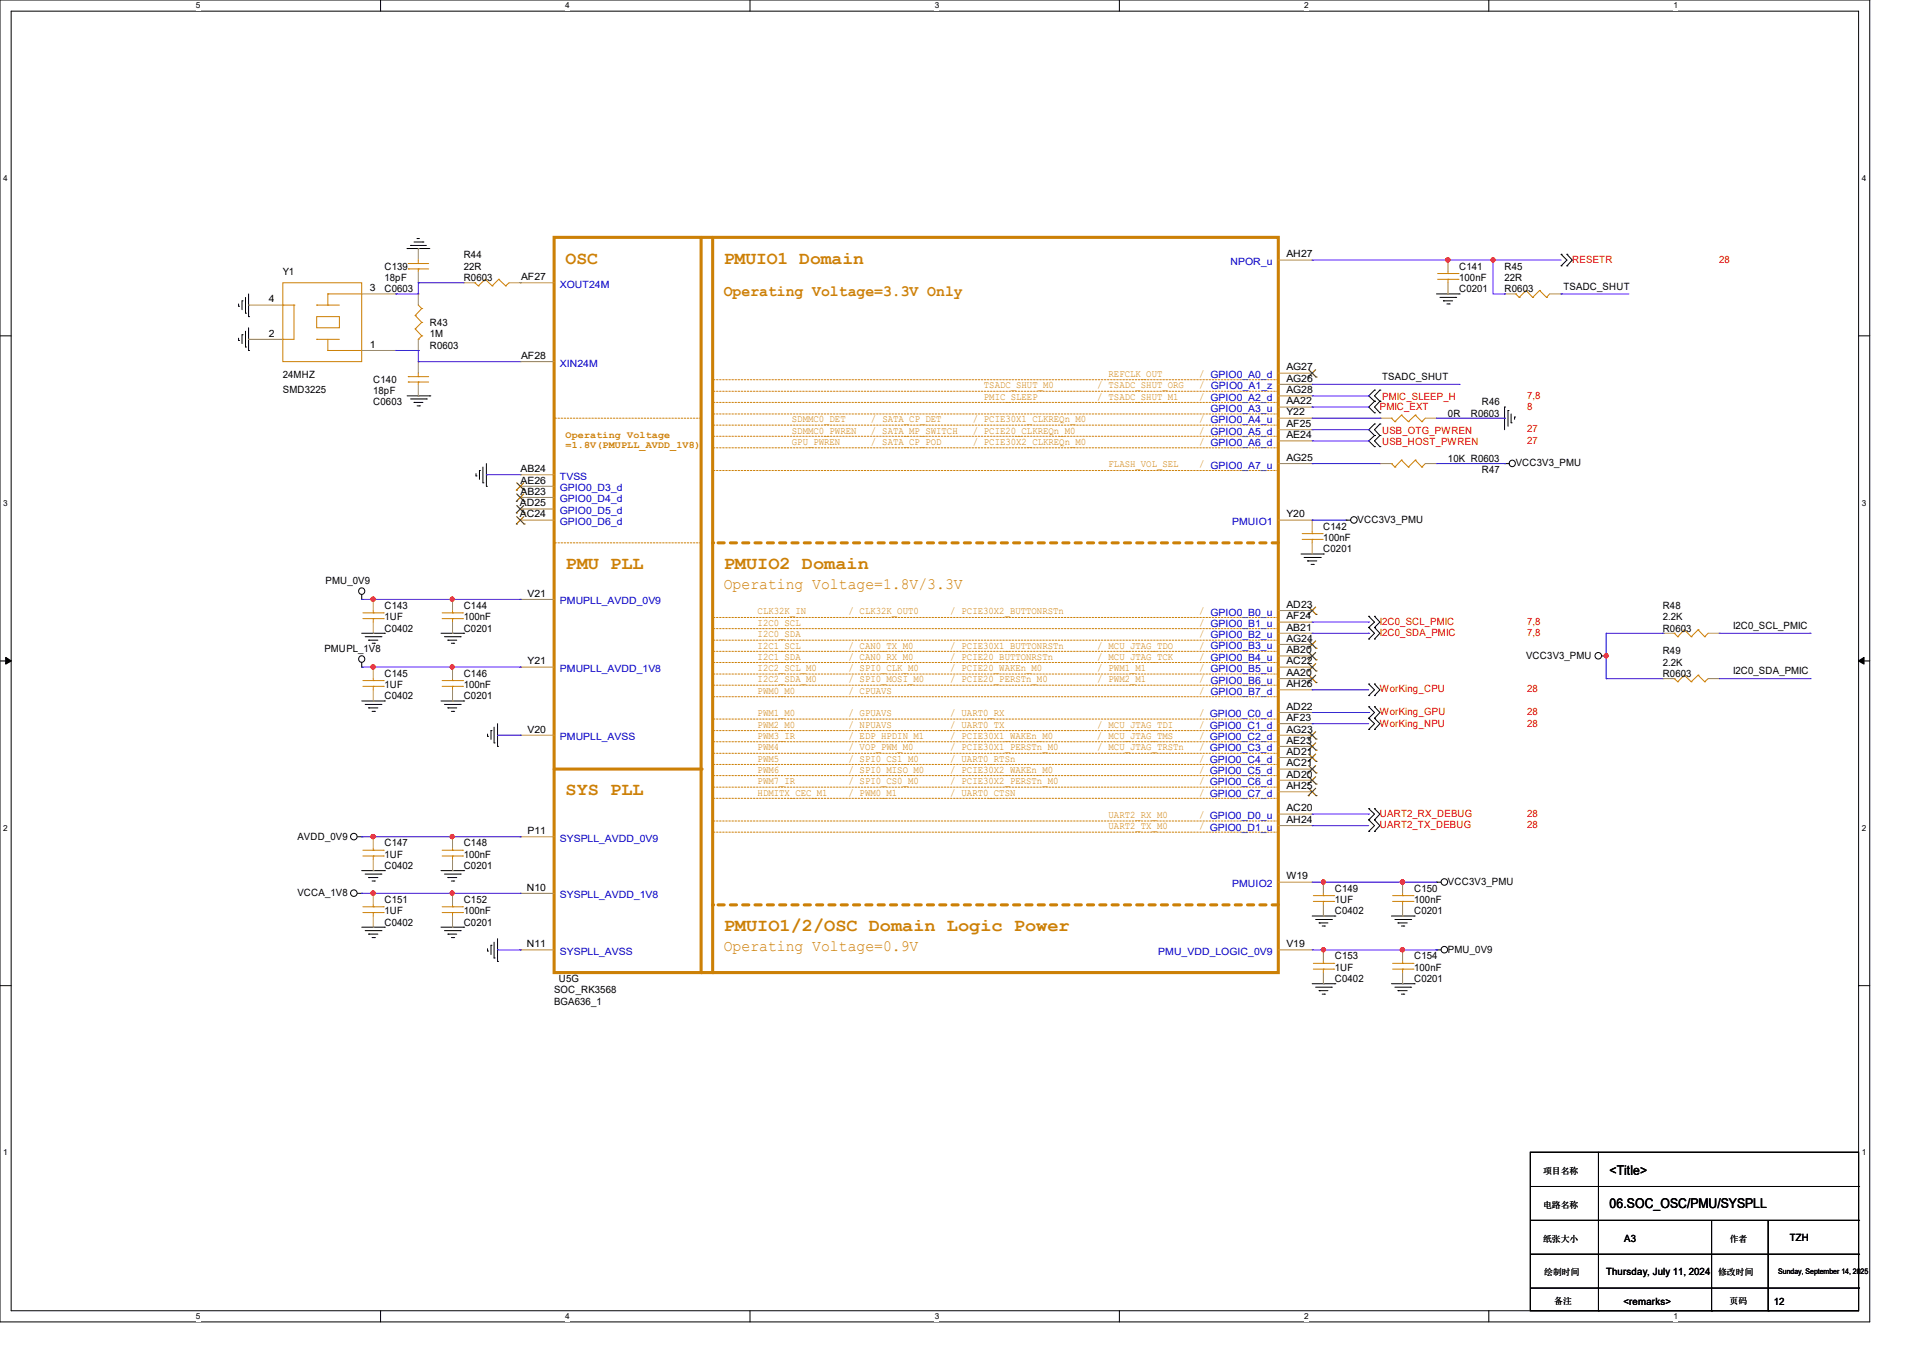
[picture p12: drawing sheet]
<svg xmlns="http://www.w3.org/2000/svg" width="210mm" height="148mm" viewBox="0 0 210 148" stroke-linecap="round" stroke-linejoin="round" font-family="sans-serif">
<path d="M0 0h205.7v145.5h-205.7zM1.2 1.2h203.3v143h-203.3z" fill="none" stroke="#000" stroke-width=".11"/>
<g fill="#fff">
<path d="M21.5 .1h.6v1h-.6z"/>
<path d="M21.5 144.4h.6v1h-.6z"/>
</g>
<path d="M41.9 0v1.2M41.9 144.2v1.3" fill="none" stroke="#000" stroke-width=".11"/>
<g fill="#fff">
<path d="M62.2 .1h.5v1h-.5z"/>
<path d="M62.2 144.4h.5v1h-.5z"/>
</g>
<path d="M82.5 0v1.2M82.5 144.2v1.3" fill="none" stroke="#000" stroke-width=".11"/>
<g fill="#fff">
<path d="M102.8 .1h.5v1h-.5z"/>
<path d="M102.8 144.4h.5v1h-.5z"/>
</g>
<path d="M123.1 0v1.2M123.1 144.2v1.3" fill="none" stroke="#000" stroke-width=".11"/>
<g fill="#fff">
<path d="M143.5 .1h.5v1h-.5z"/>
<path d="M143.5 144.4h.5v1h-.5z"/>
</g>
<path d="M163.8 0v1.2M163.8 144.2v1.3" fill="none" stroke="#000" stroke-width=".11"/>
<g fill="#fff">
<path d="M184.1 .1h.5v1h-.5z"/>
<path d="M184.1 144.4h.5v1h-.5z"/>
<path d="M.3 19.1h.5v1h-.5z"/>
<path d="M204.8 19.1h.5v1h-.5z"/>
<path d="M.3 54.8h.5v1h-.5z"/>
<path d="M204.8 54.8h.5v1h-.5z"/>
</g>
<path d="M0 37h1.2M204.5 37h1.2" fill="none" stroke="#000" stroke-width=".11"/>
<g fill="#fff">
<path d="M.3 90.6h.5v1h-.5z"/>
<path d="M204.8 90.6h.5v1h-.5z"/>
</g>
<path d="M0 72.7h1.2M204.5 72.7h1.2" fill="none" stroke="#000" stroke-width=".11"/>
<path d="M.6 72.3l.6 .4-.6 .4zM204.5 72.7l.6-.4v.8z" fill="#000" stroke="#000" stroke-width=".13"/>
<g fill="#fff">
<path d="M.3 126.3h.5v1h-.5z"/>
<path d="M204.8 126.3h.5v1h-.5z"/>
</g>
<g fill="none" stroke="#000" stroke-width=".11">
<path d="M26.2 37.5h.1M26.2 33.7h.1M26.2 33.4v.3M26.2 37.2v.3M26.6 36.8h.1M26.6 33.1h.1M26.6 33.1v1M26.6 36.8v1M27 38.2h.1M27 34.5h.1M27 32.7v1.8M27 36.4v1.8"/>
<path d="M27.3 38.6h.1M27.3 34.8h.1M27.3 32.3v2.5M27.3 36.1v2.5M44.8 27.3h.1M44.8 27.3h2.5M45.2 27h.1M45.2 27h1.7M45.6 26.6h.9M45.9 26.2h.1M45.9 26.2h.2M46.5 26.6h.1"/>
<path d="M158 32.3h2.5M158.4 32.7h1.7M158.8 33.1h.1M158.8 33.1h1M159.2 33.4h.2M159.4 33.4h.1M160.1 32.7h.1M160.5 32.3h.1M171.7 29.3h.1M171.7 28h.1M171.7 28l.7 .6-.7 .7M172.4 29.3h.1"/>
<path d="M172.4 28h.1M172.4 28l.6 .6-.6 .7M44.8 43.6h2.5M45.2 43.9h1.7M45.6 44.3h.1M45.6 44.3h.9M45.9 44.7h.2M46.1 44.7h.1M46.9 43.9h.1M47.3 43.6h.1M52.4 52.4h.1M52.4 52.1v.3"/>
<path d="M52.7 51.8h.1M52.7 51.8v.9M53.1 53.1h.1M53.1 51.4v1.7M53.5 53.5h.1M53.5 51v2.5M148.1 57.2h.1M148.1 57.2h.5M151.2 44.2h.1M151.2 45.4h.1M151.2 42.9h.1M151.2 46.7h.1"/>
<path d="M151.2 47.9h.1M151.2 49.1h.1M151.2 44.2l-.6 .6 .6 .6M151.2 42.9l-.6 .7 .6 .6M151.2 46.7l-.6 .6 .6 .6M151.2 47.9l-.6 .6 .6 .6M151.8 45.4h.1M151.8 44.2h.1M151.8 42.9h.1M151.8 47.9h.1M151.8 46.7h.1M151.8 49.1h.1"/>
<path d="M151.8 44.2l-.6 .6 .6 .6M151.8 42.9l-.6 .7 .6 .6M151.8 46.7l-.6 .6 .6 .6M151.8 47.9l-.6 .6 .6 .6M165.5 44.8h.1M165.5 51h.1M165.5 44.8v2.5M165.5 51h.5M165.9 45.2h.1M165.9 45.2v1.7M166.2 46.5h.1M166.2 45.6v.9"/>
<path d="M166.6 45.9h.1M166.6 45.9v.2M39.8 66h.1M39.8 73.4h.1M39.8 77.1h2.5M39.8 69.7h2.5M39.8 65.4v.6M39.8 72.9v.5M40.2 77.5h1.7M40.2 70.1h1.7M40.6 77.9h.1M40.6 70.4h.1"/>
<path d="M40.6 77.9h1M40.6 70.4h1M40.9 78.3h.3M40.9 70.8h.3M41.2 78.3h.1M41.2 70.8h.1M41.9 77.5h.1M41.9 70.1h.1M42.3 77.1h.1M42.3 69.7h.1M48.5 77.1h2.5M48.5 69.7h2.5"/>
<path d="M48.9 77.5h1.7M48.9 70.1h1.7M49.3 77.9h.1M49.3 70.4h.1M49.3 77.9h.9M49.3 70.4h.9M49.7 78.3h.2M49.7 70.8h.2M49.9 78.3h.1M49.9 70.8h.1M50.6 77.5h.1M50.6 70.1h.1"/>
<path d="M51 77.1h.1M51 69.7h.1M54.7 79.6v2.5M143.1 61h2.5M143.5 61.3h1.7M143.8 61.7h.1M143.8 61.7h1.1M144.2 62.1h.3M144.5 62.1h.1M145.2 61.3h.1M145.6 61h.1M150.6 69h.1"/>
<path d="M150.6 67.8h.1M150.6 70.3h.1M150.6 75.3h.1M150.6 76.5h.1M150.6 79h.1M150.6 77.8h.1M150.6 67.8l.6 .7-.6 .5M150.6 69l.6 .7-.6 .6M150.6 75.3l.6 .6-.6 .6M150.6 77.8l.6 .6-.6 .6M150.6 79l.6 .6-.6 .7M151.2 69h.1"/>
<path d="M151.2 67.8h.1M151.2 70.3h.1M151.2 75.3h.1M151.2 76.5h.1M151.2 79h.1M151.2 77.8h.1M151.2 67.8l.6 .7-.6 .5M151.2 69l.6 .7-.6 .6M151.2 75.3l.6 .6-.6 .6M151.2 77.8l.6 .6-.6 .6M151.2 79l.6 .6-.6 .7M176.2 72.2h.5"/>
<path d="M176.7 72.2h.1M39.3 92.1h.5M39.3 98.3h.5M39.8 92.1h.1M39.8 98.3h.1M39.8 95.8h2.5M40.2 96.2h1.7M40.6 96.6h.1M40.6 96.6h1M40.9 96.9h.3M41.2 96.9h.1M41.9 96.2h.1"/>
<path d="M42.3 95.8h.1M48.5 95.8h2.5M48.9 96.2h1.7M49.3 96.6h.1M49.3 96.6h.9M49.7 96.9h.2M49.9 96.9h.1M50.6 96.2h.1M51 95.8h.1M53.6 81h.1M53.6 80.8v.2M54 80.4h.1"/>
<path d="M54 80.4v1M54.4 81.7h.1M54.4 80v1.7M54.7 82.1h.1M150.6 80.3h.1M150.6 90.2h.1M150.6 89h.1M150.6 91.5h.1M150.6 89l.6 .6-.6 .6M150.6 90.2l.6 .6-.6 .7M151.2 80.3h.1M151.2 90.2h.1"/>
<path d="M151.2 89h.1M151.2 91.5h.1M151.2 89l.6 .6-.6 .6M151.2 90.2l.6 .6-.6 .7M158 97.1h.1M158 97.1h.5M0 108.5h1.2M39.8 102h2.5M40.2 102.4h1.7M40.6 102.8h.1M40.6 102.8h1M40.9 103.2h.3"/>
<path d="M41.2 103.2h.1M41.9 102.4h.1M42.3 102h.1M48.5 102h2.5M48.9 102.4h1.7M49.3 102.8h.1M49.3 102.8h.9M49.7 103.2h.2M49.9 103.2h.1M50.6 102.4h.1M51 102h.1M53.6 104.6h.1"/>
<path d="M53.6 104.4v.2M54 104h.1M54 104v1M54.4 105.4h.1M54.4 103.7v1.7M54.7 105.8h.1M54.7 103.3v2.5M144.4 100.8h2.5M144.4 108.2h2.5M144.7 101.2h1.8M144.7 108.6h1.8M145.1 101.6h.1"/>
<path d="M145.1 109h.1M145.1 101.6h1M145.1 109h1M145.5 101.9h.2M145.5 109.4h.2M145.7 101.9h.1M145.7 109.4h.1M146.5 101.2h.1M146.5 108.6h.1M146.9 100.8h.1M146.9 108.2h.1M153.1 100.8h2.5"/>
<path d="M153.1 108.2h2.5M153.5 101.2h1.7M153.5 108.6h1.7M153.8 101.6h.1M153.8 109h.1M153.8 101.6h1M153.8 109h1M154.2 101.9h.2M154.2 109.4h.2M154.4 101.9h.1M154.4 109.4h.1M155.2 101.2h.1"/>
<path d="M155.2 108.6h.1M155.6 100.8h.1M155.6 108.2h.1M158 104.5h.1M158 104.5h.5M204.5 108.5h1.2M168.4 126.8h36.1v17.4h-36.1zM168.4 138h36.1M168.4 134.3h36.1M168.4 130.6h36.1M175.9 126.8v17.4M188.3 134.3v9.9"/>
<path d="M194.5 134.3v9.9M204.5 138h.1M204.5 134.3h.1M204.5 130.6h.1M168.4 141.7h36.1M175.9 144.2h.1M188.3 144.2h.1M194.5 144.2h.1M204.5 141.7h.1"/>
<circle cx="148.9" cy="57.2" r=".36"/>
<circle cx="166.4" cy="51" r=".35"/>
<circle cx="39.8" cy="65" r=".35"/>
<circle cx="39.8" cy="72.5" r=".35"/>
<circle cx="175.8" cy="72.2" r=".36"/>
<circle cx="38.9" cy="98.3" r=".36"/>
<circle cx="38.9" cy="92.1" r=".36"/>
<circle cx="158.9" cy="97" r=".36"/>
<circle cx="158.9" cy="104.5" r=".36"/>
</g>
<g fill="none" stroke="#cc8006" stroke-width=".11">
<path d="M52.2 31.1h.1M52.2 31.1l.4 .4M52.6 31.5h.1M53.4 30.7h.1M53.4 30.7l.7 .8M53.4 30.7l-.8 .8M54.1 31.5h.1M54.9 30.7h.1M54.9 30.7l.7 .8M54.9 30.7l-.8 .8M55.6 31.5h.1M56 31.1l-.4 .4"/>
<path d="M158.2 30.7h2.2M158.2 30.1h2.2M159.3 30.1h.1M159.3 30.7h.1M159.3 29.8v.3M159.3 30.7v.4M160.4 30.7h.1M160.4 30.1h.1M166.8 32.3h.1M166.8 32.3l.3 .4M167.1 32.7h.1M167.9 32h.1"/>
<path d="M167.9 32l.7 .7M167.9 32l-.8 .7M168.6 32.7h.1M169.4 32h.1M169.4 32l.7 .7M169.4 32l-.8 .7M170.1 32.7h.1M170.5 32.3l-.4 .4M153.1 46h.1M153.1 46l.4 .4M153.5 46.4h.1M154.2 45.7h.1"/>
<path d="M154.2 45.7l-.7 .7M154.2 45.7l.7 .7M154.9 46.4h.1M155.7 45.7h.1M155.7 45.7l.7 .7M155.7 45.7l-.8 .7M156.4 46.4h.1M156.8 46l-.4 .4M39.9 75.5h2.3M39.9 74.9h2.3M41.1 74.9h.1M41.1 75.5h.1"/>
<path d="M41.1 74.7v.2M41.1 75.5v.4M42.2 75.5h.1M42.2 74.9h.1M48.6 75.5h2.3M48.6 74.9h2.3M49.8 74.9h.1M49.8 75.5h.1M49.8 74.7v.2M49.8 75.5v.4M50.9 75.5h.1M50.9 74.9h.1"/>
<path d="M184.2 74.7h.1M184.2 74.7l.4 .3M184.6 75h.1M185.3 74.3h.1M185.3 74.3l.8 .7M185.3 74.3l-.7 .7M186.1 75h.1M186.8 74.3h.1M186.8 74.3l.7 .7M186.8 74.3l-.7 .7M187.5 75h.1M187.9 74.7l-.4 .3"/>
<path d="M39.9 94.2h2.3M39.9 93.6h2.3M39.9 99.8h2.3M41.1 93.6h.1M41.1 94.2h.1M41.1 99.8h.1M41.1 93.3v.3M41.1 94.2v.4M41.1 99.6v.2M42.2 94.2h.1M42.2 93.6h.1M42.2 99.8h.1"/>
<path d="M48.6 94.2h2.3M48.6 93.6h2.3M49.8 93.6h.1M49.8 94.2h.1M49.8 93.3v.3M49.8 94.2v.4M50.9 94.2h.1M50.9 93.6h.1M144.5 99.2h2.2M144.5 98.6h2.2M145.6 98.6h.1M145.6 99.2h.1"/>
<path d="M145.6 98.3v.3M145.6 99.2v.4M146.7 99.2h.1M146.7 98.6h.1M153.2 99.2h2.2M153.2 98.6h2.2M154.3 98.6h.1M154.3 99.2h.1M154.3 98.3v.3M154.3 99.2v.4M155.4 99.2h.1M155.4 98.6h.1"/>
<path d="M39.9 100.4h2.3M41.1 100.4h.1M41.1 100.4v.4M42.2 100.4h.1M144.5 106.6h2.2M144.5 106h2.2M145.6 106h.1M145.6 106.6h.1M145.6 105.8v.2M145.6 106.6v.4M146.7 106.6h.1M146.7 106h.1"/>
<path d="M153.2 106.6h2.2M153.2 106h2.2M154.3 106h.1M154.3 106.6h.1M154.3 105.8v.2M154.3 106.6v.4M155.4 106.6h.1M155.4 106h.1"/>
</g>
<g fill="none" stroke="#a84" stroke-width=".11">
<path d="M51 31.1h.1M51 31.1h1.2M56 31.1h1.2M57.2 31.1h.1M159.3 28.6h.1M159.3 32.3h.1M159.3 28.6v1.2M159.3 31.1v1.2M165.5 32.3h.1M165.5 32.3h1.3M170.5 32.3h1.2M171.7 32.3h.1"/>
<path d="M151.8 46h.1M151.8 46h1.3M156.8 46h1.2M158 46h.1M41.1 73.4h.1M41.1 77.1h.1M41.1 73.4v1.3M41.1 75.9v1.2M49.8 73.4h.1M49.8 77.1h.1M49.8 73.4v1.3M49.8 75.9v1.2"/>
<path d="M182.9 74.7h.1M182.9 74.7h1.3M187.9 74.7h1.2M189.1 74.7h.1M41.1 92.1h.1M41.1 95.8h.1M41.1 98.3h.1M41.1 92.1v1.2M41.1 94.6v1.2M41.1 98.3v1.3M49.8 92.1h.1M49.8 95.8h.1"/>
<path d="M49.8 92.1v1.2M49.8 94.6v1.2M145.6 97.1h.1M145.6 97.1v1.2M145.6 99.6v1.2M154.3 97.1h.1M154.3 97.1v1.2M154.3 99.6v1.2M41.1 102h.1M41.1 100.8v1.2M145.6 100.8h.1M145.6 104.5h.1"/>
<path d="M145.6 108.2h.1M145.6 104.5v1.3M145.6 107v1.2M154.3 100.8h.1M154.3 104.5h.1M154.3 108.2h.1M154.3 104.5v1.3M154.3 107v1.2"/>
</g>
<path d="M61 26.1h79.6v80.9h-79.6zM77.1 26.1v80.9" fill="none" stroke="#cc8006" stroke-width=".34"/>
<circle cx="77.1" cy="107" r=".17" fill="#cc8006"/>
<path d="M78.4 26.1v80.9" fill="none" stroke="#cc8006" stroke-width=".34"/>
<circle cx="78.4" cy="107" r=".17" fill="#cc8006"/>
<path d="M140.6 59.7h-62.2" fill="none" stroke="#cc8006" stroke-width=".34" stroke-dasharray=".7 .7"/>
<circle cx="78.4" cy="59.7" r=".17" fill="#cc8006" stroke-dasharray=".7 .7"/>
<path d="M140.6 99.6h-62.2" fill="none" stroke="#cc8006" stroke-width=".34" stroke-dasharray=".7 .7"/>
<circle cx="78.4" cy="99.6" r=".17" fill="#cc8006" stroke-dasharray=".7 .7"/>
<g fill="none" stroke="#cc8006" stroke-width=".11" stroke-dasharray=".2 .2">
<path d="M78.4 51.8h.1M78.4 49.3h.1M78.4 48h.1M78.4 46.8h.1M78.4 45.6h.1M78.4 44.3h.1M78.4 43.1h.1M78.4 41.8h.1M140.6 51.8h-62.2M140.6 49.3h-62.2M140.6 48h-62.2M140.6 46.8h-62.2"/>
<path d="M140.6 45.6h-62.2M140.6 44.3h-62.2M140.6 43.1h-62.2M140.6 41.8h-62.2M78.4 69.2h.1M78.4 79.1h.1M78.4 71.7h.1M78.4 70.4h.1M78.4 76.7h.1M78.4 74.2h.1M78.4 75.4h.1M78.4 72.9h.1"/>
<path d="M78.4 67.9h.1M140.6 69.2h-62.2M140.6 79.1h-62.2M140.6 71.7h-62.2M140.6 70.4h-62.2M140.6 76.7h-62.2M140.6 74.2h-62.2M140.6 75.4h-62.2M140.6 72.9h-62.2M140.6 67.9h-62.2M78.4 85.3h.1M78.4 86.6h.1"/>
<path d="M78.4 90.3h.1M78.4 82.9h.1M78.4 91.6h.1M78.4 81.6h.1M78.4 87.8h.1M78.4 84.1h.1M78.4 80.4h.1M140.6 85.3h-62.2M140.6 86.6h-62.2M140.6 90.3h-62.2M140.6 82.9h-62.2M140.6 91.6h-62.2"/>
<path d="M140.6 81.6h-62.2M140.6 87.8h-62.2M140.6 84.1h-62.2M140.6 80.4h-62.2"/>
</g>
<path d="M61 84.6h16.1" fill="none" stroke="#cc8006" stroke-width=".34"/>
<circle cx="77.1" cy="84.6" r=".17" fill="#cc8006"/>
<path d="M61 46h.1M61 59.7h.1M77.1 46h-16.1M77.1 59.7h-16.1" fill="none" stroke="#cc8006" stroke-width=".11" stroke-dasharray=".2 .2"/>
<g fill="none" stroke="#a84" stroke-width=".11">
<path d="M27.3 37.3h.1M27.3 33.6h.1M27.3 37.3h3.8M27.3 33.6h3.8M39.8 38.6h3.8M39.8 32.3h3.8M43.6 38.6h.1M43.6 32.3h.1M46 39.8h.1M46 32.3h.1M46 38.6h.1M46 31.1h.1"/>
<path d="M46 27.3h.1M46 27.3v1.3M46 29.8v1.3M46 32.3v1.3M46 37.3v1.3M46 39.8v1.3M57.2 31.1h.1M57.2 39.8h.1M57.2 31.1h3.8M57.2 39.8h3.8M140.6 28.6h3.8M144.4 28.6h.1"/>
<path d="M46 43.6h.1M46 42.3v1.3M57.2 52.2h.1M57.2 53.5h.1M57.2 54.7h.1M57.2 56h.1M57.2 57.2h.1M57.2 52.2h3.8M57.2 57.2h3.8M57.2 53.5h3.8M57.2 54.7h3.8M57.2 56h3.8"/>
<path d="M140.6 41.1h3.8M140.6 42.3h3.8M140.6 43.6h3.8M140.6 44.8h3.8M140.6 46h3.8M140.6 47.3h3.8M140.6 48.5h3.8M140.6 51h3.8M140.6 57.2h3.8M144.4 41.1h.1M144.4 42.3h.1M144.4 43.6h.1"/>
<path d="M144.4 44.8h.1M144.4 46h.1M144.4 47.3h.1M144.4 48.5h.1M144.4 51h.1M144.4 57.2h.1M144.4 57.2v1.3M144.4 59.7v1.3M151.8 51h.1M151.8 51h1.3M156.8 51h1.2M158 51h.1"/>
<path d="M41.1 66h.1M41.1 69.7h.1M41.1 66v1.2M41.1 68.5v1.2M49.8 66h.1M49.8 69.7h.1M49.8 66v1.2M49.8 68.5v1.2M57.2 66h.1M57.2 73.4h.1M57.2 66h3.8M57.2 73.4h3.8"/>
<path d="M140.6 73.4h3.8M140.6 67.2h3.8M140.6 68.5h3.8M140.6 69.7h3.8M140.6 70.9h3.8M140.6 72.2h3.8M140.6 74.7h3.8M140.6 75.9h3.8M140.6 78.4h3.8M140.6 79.6h3.8M144.4 67.2h.1M144.4 68.5h.1"/>
<path d="M144.4 69.7h.1M144.4 70.9h.1M144.4 72.2h.1M144.4 73.4h.1M144.4 74.7h.1M144.4 75.9h.1M144.4 78.4h.1M144.4 79.6h.1M144.4 61h.1M182.9 69.7h.1M182.9 69.7h1.3M187.9 69.7h1.2"/>
<path d="M189.1 69.7h.1M49.8 98.3h.1M49.8 98.3v1.3M57.2 80.9h.1M57.2 92.1h.1M57.2 98.3h.1M57.2 80.9h3.8M57.2 92.1h3.8M57.2 98.3h3.8M140.6 80.9h3.8M140.6 82.1h3.8M140.6 83.4h3.8"/>
<path d="M140.6 84.6h3.8M140.6 85.9h3.8M140.6 87.1h3.8M140.6 89.6h3.8M140.6 90.8h3.8M140.6 97.1h3.8M144.4 80.9h.1M144.4 82.1h.1M144.4 83.4h.1M144.4 84.6h.1M144.4 85.9h.1M144.4 87.1h.1"/>
<path d="M144.4 89.6h.1M144.4 90.8h.1M144.4 97.1h.1M49.8 102h.1M49.8 100.8v1.2M57.2 104.5h.1M57.2 104.5h3.8M140.6 104.5h3.8M144.4 104.5h.1"/>
</g>
<g fill="none" stroke="#804000" stroke-width=".13">
<path d="M56.8 53.9h.1M56.8 55.2h.1M56.8 56.4h.1M56.8 57.7h.1M56.9 53.1l.8 .8M56.9 54.4l.8 .8M56.9 55.6l.8 .8M56.9 56.9l.8 .8M57.6 53.1l-.8 .8M57.6 54.4l-.8 .8M57.6 55.6l-.8 .8M57.6 56.9l-.8 .8"/>
<path d="M57.7 53.9h.1M57.7 55.2h.1M57.7 56.4h.1M57.7 57.7h.1M143.9 41.5h.1M144 40.7l.8 .8M144.7 40.7l-.8 .8M144.8 41.5h.1M143.9 67.6h.1M143.9 71.3h.1M143.9 72.6h.1M143.9 73.8h.1"/>
<path d="M143.9 75.1h.1M144 66.8l.8 .8M144 70.5l.8 .8M144 71.8l.8 .8M144 73l.8 .8M144 74.3l.8 .8M144.7 66.8l-.8 .8M144.7 70.5l-.8 .8M144.7 71.8l-.8 .8M144.7 73l-.8 .8M144.7 74.3l-.8 .8M144.8 67.6h.1"/>
<path d="M144.8 71.3h.1M144.8 72.6h.1M144.8 73.8h.1M144.8 75.1h.1M143.9 81.3h.1M143.9 82.5h.1M143.9 83.8h.1M143.9 85h.1M143.9 86.3h.1M143.9 87.5h.1M144 80.5l.8 .8M144 81.7l.8 .8"/>
<path d="M144 83l.8 .8M144 84.2l.8 .8M144 85.5l.8 .8M144 86.7l.8 .8M144.7 80.5l-.8 .8M144.7 81.7l-.8 .8M144.7 83l-.8 .8M144.7 84.2l-.8 .8M144.7 85.5l-.8 .8M144.7 86.7l-.8 .8M144.8 81.3h.1M144.8 82.5h.1"/>
<path d="M144.8 83.8h.1M144.8 85h.1M144.8 86.3h.1M144.8 87.5h.1"/>
</g>
<g fill="none" stroke="#cc8006" stroke-width=".11">
<path d="M31.1 31.1h8.7v8.7h-8.7zM31.1 33.6h.1M31.1 37.3h.1M31.1 33.6h1.2M32.3 33.6h.1M32.3 33.6v3.7h-1.2M34.8 34.8h2.5v1.3h-2.5zM34.8 37.3h.1M34.8 33.6h.1M34.8 37.3h2.5M34.8 33.6h2.5M36.1 32.3h.1"/>
<path d="M36.1 38.6h.1M36.1 33.6h.1M36.1 32.3h3.7M36.1 38.6h3.7M36.1 32.3v1.3M36.1 37.3v1.3M44.9 29h.1M44.9 29.6h.1M44.9 29h2.3M44.9 29.6h2.3M45.7 34.7h.1M45.7 36.2h.1"/>
<path d="M45.7 34.7l.7 .8M45.7 36.2l.7 .8M46 37.3h.1M46 29.6h.1M46 29h.1M46 28.6v.4M46 29.6v.2M46 33.6l.4 .4M46.4 34h.1M46.4 35.5h.1M46.4 37h.1M46.4 34l-.7 .7"/>
<path d="M46.4 35.5l-.7 .7M46.4 37l-.4 .3M44.9 41.4h.1M44.9 42h.1M44.9 41.4h2.3M44.9 42h2.3M46 42h.1M46 41.4h.1M46 41.1v.3M46 42v.3M143.3 59.4h2.2M143.3 58.7h2.2"/>
<path d="M144.4 58.7h.1M144.4 59.4h.1M144.4 58.5v.2M144.4 59.4v.3M145.5 59.4h.1M145.5 58.7h.1M153.1 51h.1M153.1 51l.4 .4M153.5 51.4h.1M154.2 50.6h.1M154.2 50.6l.7 .8M154.2 50.6l-.7 .8"/>
<path d="M154.9 51.4h.1M155.7 50.6h.1M155.7 50.6l.7 .8M155.7 50.6l-.8 .8M156.4 51.4h.1M156.8 51l-.4 .4M39.9 68.1h2.3M39.9 67.4h2.3M41.1 67.4h.1M41.1 68.1h.1M41.1 67.2v.2M41.1 68.1v.4"/>
<path d="M42.2 68.1h.1M42.2 67.4h.1M48.6 68.1h2.3M48.6 67.4h2.3M49.8 67.4h.1M49.8 68.1h.1M49.8 67.2v.2M49.8 68.1v.4M50.9 68.1h.1M50.9 67.4h.1M184.2 69.7h.1M184.2 69.7l.4 .4"/>
<path d="M184.6 70.1h.1M185.3 69.3h.1M185.3 69.3l.8 .8M185.3 69.3l-.7 .8M186.1 70.1h.1M186.8 69.3h.1M186.8 69.3l.7 .8M186.8 69.3l-.7 .8M187.5 70.1h.1M187.9 69.7l-.4 .4M48.6 99.8h2.3M49.8 99.8h.1"/>
<path d="M49.8 99.6v.2M50.9 99.8h.1M48.6 100.4h2.3M49.8 100.4h.1M49.8 100.4v.4M50.9 100.4h.1"/>
</g>
<g fill="none" stroke="#4200ff" stroke-width=".11">
<path d="M43.6 38.6h.1M43.6 32.3h.1M43.6 38.6h2.4M46 31.1h.1M46 39.8h.1M46 38.6h.1M46 31.1v1.2h-2.4M46 38.6v1.2M46 39.8h11.2M46 31.1h5M144.4 28.6h27.3M159.3 28.6h.1"/>
<path d="M164.3 28.6h.1M164.3 28.6v3.7h1.2M165.5 32.3h.1M171.7 32.3h.1M171.7 32.3h7.5M53.5 52.2h.1M53.5 52.2h3.7M144.4 44.8h.1M144.4 51h.1M144.4 57.2h.1M144.4 43.6h6.2M144.4 42.3h16.1"/>
<path d="M144.4 44.8h6.2M144.4 46h7.4M144.4 51h7.4M144.4 57.2h3.7M144.4 47.3h6.2M144.4 48.5h6.2M150.6 43.6h.1M150.6 47.3h.1M150.6 48.5h.1M151.8 46h.1M158 46h7.5M158 51h7.5"/>
<path d="M160.5 42.3h.1M165.5 46h.1M165.5 51h.1M39.8 66h17.4M39.8 73.4h17.4M41.1 66h.1M41.1 73.4h.1M49.8 66h.1M57.2 73.4h.1M57.2 66h.1M144.4 75.9h.1M144.4 79.6h.1"/>
<path d="M144.4 68.5h6.2M144.4 69.7h6.2M144.4 75.9h6.2M144.4 79.6h6.2M144.4 78.4h6.2M150.6 68.5h.1M150.6 69.7h.1M150.6 78.4h.1M176.7 72.2h.1M176.7 74.7h.1M176.7 74.7h6.2M182.9 69.7h.1"/>
<path d="M182.9 69.7h-6.2v5M189.1 69.7h10M189.1 74.7h10M199.1 69.7h.1M199.1 74.7h.1M39.8 92.1h17.4M39.8 98.3h17.4M41.1 92.1h.1M41.1 98.3h.1M49.8 92.1h.1M49.8 98.3h.1M54.7 80.9h2.5"/>
<path d="M57.2 80.9h.1M57.2 92.1h.1M57.2 98.3h.1M144.4 90.8h.1M144.4 97.1h13.6M144.4 89.6h6.2M144.4 90.8h6.2M145.6 97.1h.1M150.6 89.6h.1M154.3 97.1h.1M54.7 104.5h2.5M57.2 104.5h.1"/>
<path d="M144.4 104.5h13.6M145.6 104.5h.1M154.3 104.5h.1M158 104.5h.1"/>
</g>
<g fill="#f00" stroke="#f00" stroke-width=".11">
<circle cx="145.6" cy="97" r=".22"/>
<circle cx="145.6" cy="104.5" r=".22"/>
<circle cx="49.7" cy="73.4" r=".22"/>
<circle cx="41" cy="92.1" r=".23"/>
<circle cx="49.7" cy="92" r=".22"/>
<circle cx="41" cy="73.4" r=".23"/>
<circle cx="41" cy="98.3" r=".23"/>
<circle cx="49.7" cy="98.3" r=".22"/>
<circle cx="154.3" cy="97" r=".23"/>
<circle cx="154.3" cy="104.5" r=".23"/>
<circle cx="41" cy="65.9" r=".23"/>
<circle cx="49.7" cy="65.9" r=".22"/>
<circle cx="159.3" cy="28.6" r=".23"/>
<circle cx="164.2" cy="28.6" r=".22"/>
<circle cx="176.7" cy="72.1" r=".22"/>
</g>
<g font-size="2" fill="#cc8006">
<text x="62.2" y="29">OSC</text>
<text x="79.6" y="29">PMUIO1 Domain</text>
<text x="62.2" y="62.6">PMU PLL</text>
<text x="79.6" y="62.6">PMUIO2 Domain</text>
<text x="62.2" y="87.5">SYS PLL</text>
<text x="79.6" y="102.4">PMUIO1/2/OSC Domain Logic Power</text>
</g>
<g font-size="1.7" fill="#cc8006">
<text x="79.6" y="32.6">Operating Voltage=3.3V Only</text>
<text x="79.6" y="64.9">Operating Voltage=1.8V/3.3V</text>
<text x="79.6" y="104.7">Operating Voltage=0.9V</text>
</g>
<g font-size="1.5">
<text x="177.1" y="129.3">&lt;Title&gt;</text>
<text x="177.1" y="132.9">06.SOC_OSC/PMU/SYSPLL</text>
</g>
<g font-size="1.1">
<text x="42.3" y="29.7">C139</text>
<text x="51" y="28.4">R44</text>
<text x="51" y="29.7">22R</text>
<text x="141.5" y="28.3">AH27</text>
<text x="160.5" y="29.7">C141</text>
<text x="165.5" y="29.7">R45</text>
<text x="29.6" y="33.3">4</text>
<text x="31.1" y="30.3">Y1</text>
<text x="40.7" y="32">3</text>
<text x="42.3" y="30.9">18pF</text>
<text x="42.3" y="32.2">C0603</text>
<text x="47.3" y="35.9">R43</text>
<text x="51" y="30.9">R0603</text>
<text x="57.3" y="30.8">AF27</text>
<text x="160.5" y="30.9">100nF</text>
<text x="160.5" y="32.2">C0201</text>
<text x="165.5" y="30.9">22R</text>
<text x="165.5" y="32.2">R0603</text>
<text x="172" y="31.9">TSADC_SHUT</text>
<text x="29.6" y="37">2</text>
<text x="31.1" y="41.6">24MHZ</text>
<text x="40.7" y="38.3">1</text>
<text x="47.3" y="37.1">1M</text>
<text x="47.3" y="38.4">R0603</text>
<text x="57.3" y="39.5">AF28</text>
<text x="141.5" y="40.8">AG27</text>
<text x="141.5" y="42">AG26</text>
<text x="152.1" y="41.8">TSADC_SHUT</text>
<text x="31.1" y="43.2">SMD3225</text>
<text x="41.1" y="42.1">C140</text>
<text x="41.1" y="43.3">18pF</text>
<text x="41.1" y="44.6">C0603</text>
<text x="141.5" y="43.3">AG28</text>
<text x="141.5" y="44.5">AA22</text>
<text x="141.5" y="45.7">Y22</text>
<text x="141.5" y="47">AF25</text>
<text x="159.3" y="45.8">0R</text>
<text x="161.8" y="45.8">R0603</text>
<text x="163" y="44.6">R46</text>
<text x="57.3" y="51.9">AB24</text>
<text x="57.3" y="53.2">AE26</text>
<text x="141.5" y="48.2">AE24</text>
<text x="141.5" y="50.7">AG25</text>
<text x="159.3" y="50.8">10K R0603</text>
<text x="163" y="52.1">R47</text>
<text x="166.7" y="51.3">VCC3V3_PMU</text>
<text x="57.2" y="55.7">AD25</text>
<text x="57.2" y="56.9">AC24</text>
<text x="57.3" y="54.4">AB23</text>
<text x="141.5" y="56.9">Y20</text>
<text x="145.6" y="58.3">C142</text>
<text x="145.6" y="59.5">100nF</text>
<text x="149.3" y="57.5">VCC3V3_PMU</text>
<text x="35.8" y="64.3">PMU_0V9</text>
<text x="58" y="65.7">V21</text>
<text x="145.6" y="60.8">C0201</text>
<text x="35.7" y="71.8">PMUPL_1V8</text>
<text x="42.3" y="67">C143</text>
<text x="42.3" y="68.2">1UF</text>
<text x="42.3" y="69.5">C0402</text>
<text x="51" y="67">C144</text>
<text x="51" y="68.2">100nF</text>
<text x="51" y="69.5">C0201</text>
<text x="141.5" y="66.9">AD23</text>
<text x="141.5" y="68.2">AF24</text>
<text x="141.5" y="69.4">AB21</text>
<text x="141.5" y="70.6">AG24</text>
<text x="141.5" y="71.9">AB20</text>
<text x="182.9" y="72">R49</text>
<text x="182.9" y="67">R48</text>
<text x="182.9" y="68.2">2.2K</text>
<text x="182.9" y="69.5">R0603</text>
<text x="190.7" y="69.2">I2C0_SCL_PMIC</text>
<text x="42.3" y="74.5">C145</text>
<text x="42.3" y="75.7">1UF</text>
<text x="42.3" y="77">C0402</text>
<text x="51" y="74.5">C146</text>
<text x="51" y="75.7">100nF</text>
<text x="51" y="77">C0201</text>
<text x="58" y="73.1">Y21</text>
<text x="141.5" y="73.1">AC22</text>
<text x="141.5" y="74.4">AA20</text>
<text x="141.5" y="75.6">AH26</text>
<text x="167.9" y="72.5">VCC3V3_PMU</text>
<text x="182.9" y="73.2">2.2K</text>
<text x="182.9" y="74.5">R0603</text>
<text x="190.7" y="74.2">I2C0_SDA_PMIC</text>
<text x="58" y="80.6">V20</text>
<text x="141.5" y="78.1">AD22</text>
<text x="141.5" y="79.3">AF23</text>
<text x="141.5" y="80.6">AG23</text>
<text x="141.5" y="81.8">AE23</text>
<text x="141.5" y="83.1">AD21</text>
<text x="141.5" y="84.3">AC21</text>
<text x="141.5" y="85.6">AD20</text>
<text x="141.5" y="86.8">AH25</text>
<text x="141.5" y="89.3">AC20</text>
<text x="32.7" y="92.4">AVDD_0V9</text>
<text x="42.3" y="93.1">C147</text>
<text x="42.3" y="94.4">1UF</text>
<text x="42.3" y="95.6">C0402</text>
<text x="51" y="93.1">C148</text>
<text x="51" y="94.4">100nF</text>
<text x="51" y="95.6">C0201</text>
<text x="58" y="91.8">P11</text>
<text x="141.5" y="90.5">AH24</text>
<text x="32.7" y="98.6">VCCA_1V8</text>
<text x="42.3" y="99.4">C151</text>
<text x="42.3" y="100.6">1UF</text>
<text x="42.3" y="101.9">C0402</text>
<text x="51" y="99.4">C152</text>
<text x="51" y="100.6">100nF</text>
<text x="51" y="101.9">C0201</text>
<text x="58" y="98">N10</text>
<text x="141.5" y="96.8">W19</text>
<text x="146.9" y="98.1">C149</text>
<text x="146.9" y="99.4">1UF</text>
<text x="146.9" y="100.6">C0402</text>
<text x="155.6" y="98.1">C150</text>
<text x="155.6" y="99.4">100nF</text>
<text x="155.6" y="100.6">C0201</text>
<text x="159.3" y="97.4">VCC3V3_PMU</text>
<text x="58" y="104.2">N11</text>
<text x="141.5" y="104.2">V19</text>
<text x="146.9" y="105.6">C153</text>
<text x="146.9" y="106.8">1UF</text>
<text x="155.6" y="105.6">C154</text>
<text x="155.6" y="106.8">100nF</text>
<text x="159.3" y="104.9">PMU_0V9</text>
<text x="61" y="109.3">SOC_RK3568</text>
<text x="61" y="110.6">BGA636_1</text>
<text x="61.5" y="108.1">U5G</text>
<text x="146.9" y="108.1">C0402</text>
<text x="155.6" y="108.1">C0201</text>
<text x="178.7" y="136.7">A3</text>
<text x="196.9" y="136.6">TZH</text>
<text x="176.7" y="140.3">Thursday, July 11, 2024</text>
<text x="178.6" y="143.5">&lt;remarks&gt;</text>
<text x="195.2" y="143.5">12</text>
</g>
<g font-size="1.1" fill="#00c">
<text x="135.4" y="29.2">NPOR_u</text>
<text x="61.6" y="31.7">XOUT24M</text>
<text x="61.6" y="40.3">XIN24M</text>
<text x="133.2" y="45.3">GPIO0_A3_u</text>
<text x="61.6" y="52.8">TVSS</text>
<text x="61.6" y="54.1">GPIO0_D3_d</text>
<text x="61.6" y="55.3">GPIO0_D4_d</text>
<text x="61.6" y="56.6">GPIO0_D5_d</text>
<text x="61.6" y="57.8">GPIO0_D6_d</text>
<text x="135.5" y="57.8">PMUIO1</text>
<text x="61.6" y="66.5">PMUPLL_AVDD_0V9</text>
<text x="61.6" y="74">PMUPLL_AVDD_1V8</text>
<text x="61.6" y="81.4">PMUPLL_AVSS</text>
<text x="61.6" y="92.6">SYSPLL_AVDD_0V9</text>
<text x="61.6" y="98.8">SYSPLL_AVDD_1V8</text>
<text x="135.5" y="97.6">PMUIO2</text>
<text x="61.6" y="105.1">SYSPLL_AVSS</text>
<text x="127.4" y="105.1">PMU_VDD_LOGIC_0V9</text>
</g>
<g font-size="1.1" fill="#f00">
<text x="173" y="28.9">RESETR</text>
<text x="189.1" y="28.9">28</text>
<text x="151.8" y="45.1">PMIC_EXT</text>
<text x="152.1" y="44">PMIC_SLEEP_H</text>
<text x="152.1" y="47.7">USB_OTG_PWREN</text>
<text x="168" y="43.9">7,8</text>
<text x="168" y="47.6">27</text>
<text x="168" y="45.1">8</text>
<text x="152.1" y="49">USB_HOST_PWREN</text>
<text x="168" y="48.9">27</text>
<text x="151.8" y="68.7">I2C0_SCL_PMIC</text>
<text x="151.8" y="70">I2C0_SDA_PMIC</text>
<text x="168" y="68.7">7,8</text>
<text x="168" y="70">7,8</text>
<text x="151.8" y="76.2">WorKing_CPU</text>
<text x="168" y="76.2">28</text>
<text x="151.8" y="78.7">WorKing_GPU</text>
<text x="151.8" y="80">WorKing_NPU</text>
<text x="168" y="78.7">28</text>
<text x="168" y="80">28</text>
<text x="151.8" y="89.9">UART2_RX_DEBUG</text>
<text x="168" y="89.9">28</text>
<text x="151.8" y="91.1">UART2_TX_DEBUG</text>
<text x="168" y="91.1">28</text>
</g>
<g font-size="1.1" fill="#cc8006">
<text x="122" y="41.5">REFCLK_OUT</text>
<text x="131.9" y="41.5">/ GPIO0_A0_d</text>
<text x="87.1" y="46.5">SDMMC0_DET</text>
<text x="87.1" y="47.7">SDMMC0_PWREN</text>
<text x="95.8" y="47.7">/ SATA_MP_SWITCH</text>
<text x="95.8" y="46.5">/ SATA_CP_DET</text>
<text x="107" y="46.5">/ PCIE30X1_CLKREQn_M0</text>
<text x="107" y="47.7">/ PCIE20_CLKREQn_M0</text>
<text x="108.2" y="42.7">TSADC_SHUT_M0</text>
<text x="108.2" y="44">PMIC_SLEEP</text>
<text x="120.7" y="42.7">/ TSADC_SHUT_ORG</text>
<text x="120.7" y="44">/ TSADC_SHUT_M1</text>
<text x="131.9" y="44">/ GPIO0_A2_d</text>
<text x="131.9" y="46.5">/ GPIO0_A4_u</text>
<text x="131.9" y="42.7">/ GPIO0_A1_z</text>
<text x="131.9" y="47.7">/ GPIO0_A5_d</text>
<text x="62.2" y="48.2">Operating Voltage</text>
<text x="62.2" y="49.3">=1.8V(PMUPLL_AVDD_1V8)</text>
<text x="87.1" y="48.9">GPU_PWREN</text>
<text x="95.8" y="48.9">/ SATA_CP_POD</text>
<text x="107" y="48.9">/ PCIE30X2_CLKREQn_M0</text>
<text x="122" y="51.4">FLASH_VOL_SEL</text>
<text x="131.9" y="51.4">/ GPIO0_A7_u</text>
<text x="131.9" y="48.9">/ GPIO0_A6_d</text>
<text x="83.4" y="70.1">I2C0_SDA</text>
<text x="83.4" y="71.4">I2C1_SCL</text>
<text x="83.4" y="68.9">I2C0_SCL</text>
<text x="83.4" y="67.6">CLK32K_IN</text>
<text x="93.3" y="67.6">/ CLK32K_OUT0</text>
<text x="93.3" y="71.4">/ CAN0_TX_M0</text>
<text x="104.5" y="71.4">/ PCIE30X1_BUTTONRSTn</text>
<text x="104.5" y="67.6">/ PCIE30X2_BUTTONRSTn</text>
<text x="120.7" y="71.4">/ MCU_JTAG_TDO</text>
<text x="131.9" y="67.6">/ GPIO0_B0_u</text>
<text x="131.9" y="70.1">/ GPIO0_B2_u</text>
<text x="131.9" y="68.9">/ GPIO0_B1_u</text>
<text x="131.9" y="71.4">/ GPIO0_B3_u</text>
<text x="83.4" y="76.3">PWM0_M0</text>
<text x="83.4" y="72.6">I2C1_SDA</text>
<text x="83.4" y="73.8">I2C2_SCL_M0</text>
<text x="83.4" y="75.1">I2C2_SDA_M0</text>
<text x="93.3" y="76.3">/ CPUAVS</text>
<text x="93.3" y="73.8">/ SPI0_CLK_M0</text>
<text x="93.3" y="75.1">/ SPI0_MOSI_M0</text>
<text x="93.3" y="72.6">/ CAN0_RX_M0</text>
<text x="104.5" y="75.1">/ PCIE20_PERSTn_M0</text>
<text x="104.5" y="73.8">/ PCIE20_WAKEn_M0</text>
<text x="104.5" y="72.6">/ PCIE20_BUTTONRSTn</text>
<text x="120.7" y="72.6">/ MCU_JTAG_TCK</text>
<text x="120.7" y="75.1">/ PWM2_M1</text>
<text x="120.7" y="73.8">/ PWM1_M1</text>
<text x="131.9" y="76.3">/ GPIO0_B7_d</text>
<text x="131.9" y="73.8">/ GPIO0_B5_u</text>
<text x="131.9" y="72.6">/ GPIO0_B4_u</text>
<text x="131.9" y="75.1">/ GPIO0_B6_u</text>
<text x="83.4" y="78.8">PWM1_M0</text>
<text x="83.4" y="81.3">PWM3_IR</text>
<text x="83.4" y="82.5">PWM4</text>
<text x="83.4" y="80.1">PWM2_M0</text>
<text x="83.4" y="83.8">PWM5</text>
<text x="93.3" y="82.5">/ VOP_PWM_M0</text>
<text x="93.3" y="78.8">/ GPUAVS</text>
<text x="93.3" y="80.1">/ NPUAVS</text>
<text x="93.3" y="83.8">/ SPI0_CS1_M0</text>
<text x="93.3" y="81.3">/ EDP_HPDIN_M1</text>
<text x="104.5" y="82.5">/ PCIE30X1_PERSTn_M0</text>
<text x="104.5" y="80.1">/ UART0_TX</text>
<text x="104.5" y="83.8">/ UART0_RTSn</text>
<text x="104.5" y="78.8">/ UART0_RX</text>
<text x="104.5" y="81.3">/ PCIE30X1_WAKEn_M0</text>
<text x="120.7" y="81.3">/ MCU_JTAG_TMS</text>
<text x="120.7" y="80.1">/ MCU_JTAG_TDI</text>
<text x="120.7" y="82.5">/ MCU_JTAG_TRSTn</text>
<text x="131.9" y="78.8">/ GPIO0_C0_d</text>
<text x="131.9" y="81.3">/ GPIO0_C2_d</text>
<text x="131.9" y="82.5">/ GPIO0_C3_d</text>
<text x="131.9" y="83.8">/ GPIO0_C4_d</text>
<text x="131.9" y="80.1">/ GPIO0_C1_d</text>
<text x="83.4" y="86.3">PWM7_IR</text>
<text x="83.4" y="85">PWM6</text>
<text x="83.4" y="87.5">HDMITX_CEC_M1</text>
<text x="93.3" y="86.3">/ SPI0_CS0_M0</text>
<text x="93.3" y="87.5">/ PWM0_M1</text>
<text x="93.3" y="85">/ SPI0_MISO_M0</text>
<text x="104.5" y="87.5">/ UART0_CTSN</text>
<text x="104.5" y="85">/ PCIE30X2_WAKEn_M0</text>
<text x="104.5" y="86.3">/ PCIE30X2_PERSTn_M0</text>
<text x="131.9" y="87.5">/ GPIO0_C7_d</text>
<text x="131.9" y="85">/ GPIO0_C5_d</text>
<text x="131.9" y="86.3">/ GPIO0_C6_d</text>
<text x="122" y="90">UART2_RX_M0</text>
<text x="122" y="91.3">UART2_TX_M0</text>
<text x="131.9" y="91.3">/ GPIO0_D1_u</text>
<text x="131.9" y="90">/ GPIO0_D0_u</text>
</g>
<g font-size="1">
<text x="169.8" y="129.2">项目名称</text>
<text x="169.8" y="136.6">纸张大小</text>
<text x="169.8" y="132.9">电路名称</text>
<text x="190.3" y="136.6">作者</text>
<text x="169.9" y="140.3">绘制时间</text>
<text x="171" y="143.5">备注</text>
<text x="189" y="140.3">修改时间</text>
<text x="190.3" y="143.5">页码</text>
</g>
<g font-size=".9">
<text x="21.5" y=".9">5</text>
<text x="62.2" y=".9">4</text>
<text x="102.8" y=".9">3</text>
<text x="143.5" y=".9">2</text>
<text x="184.1" y=".9">1</text>
<text x=".3" y="19.9">4</text>
<text x="204.8" y="19.9">4</text>
<text x=".3" y="55.6">3</text>
<text x="204.8" y="55.6">3</text>
<text x=".3" y="91.4">2</text>
<text x="204.8" y="91.4">2</text>
<text x=".3" y="127.1">1</text>
<text x="204.8" y="127.1">1</text>
<text x="21.5" y="145.2">5</text>
<text x="62.2" y="145.2">4</text>
<text x="102.8" y="145.2">3</text>
<text x="143.5" y="145.2">2</text>
<text x="184.1" y="145.2">1</text>
</g>
<text font-size=".8" x="195.6" y="140.2">Sunday, September 14, 2025</text>
</svg>
